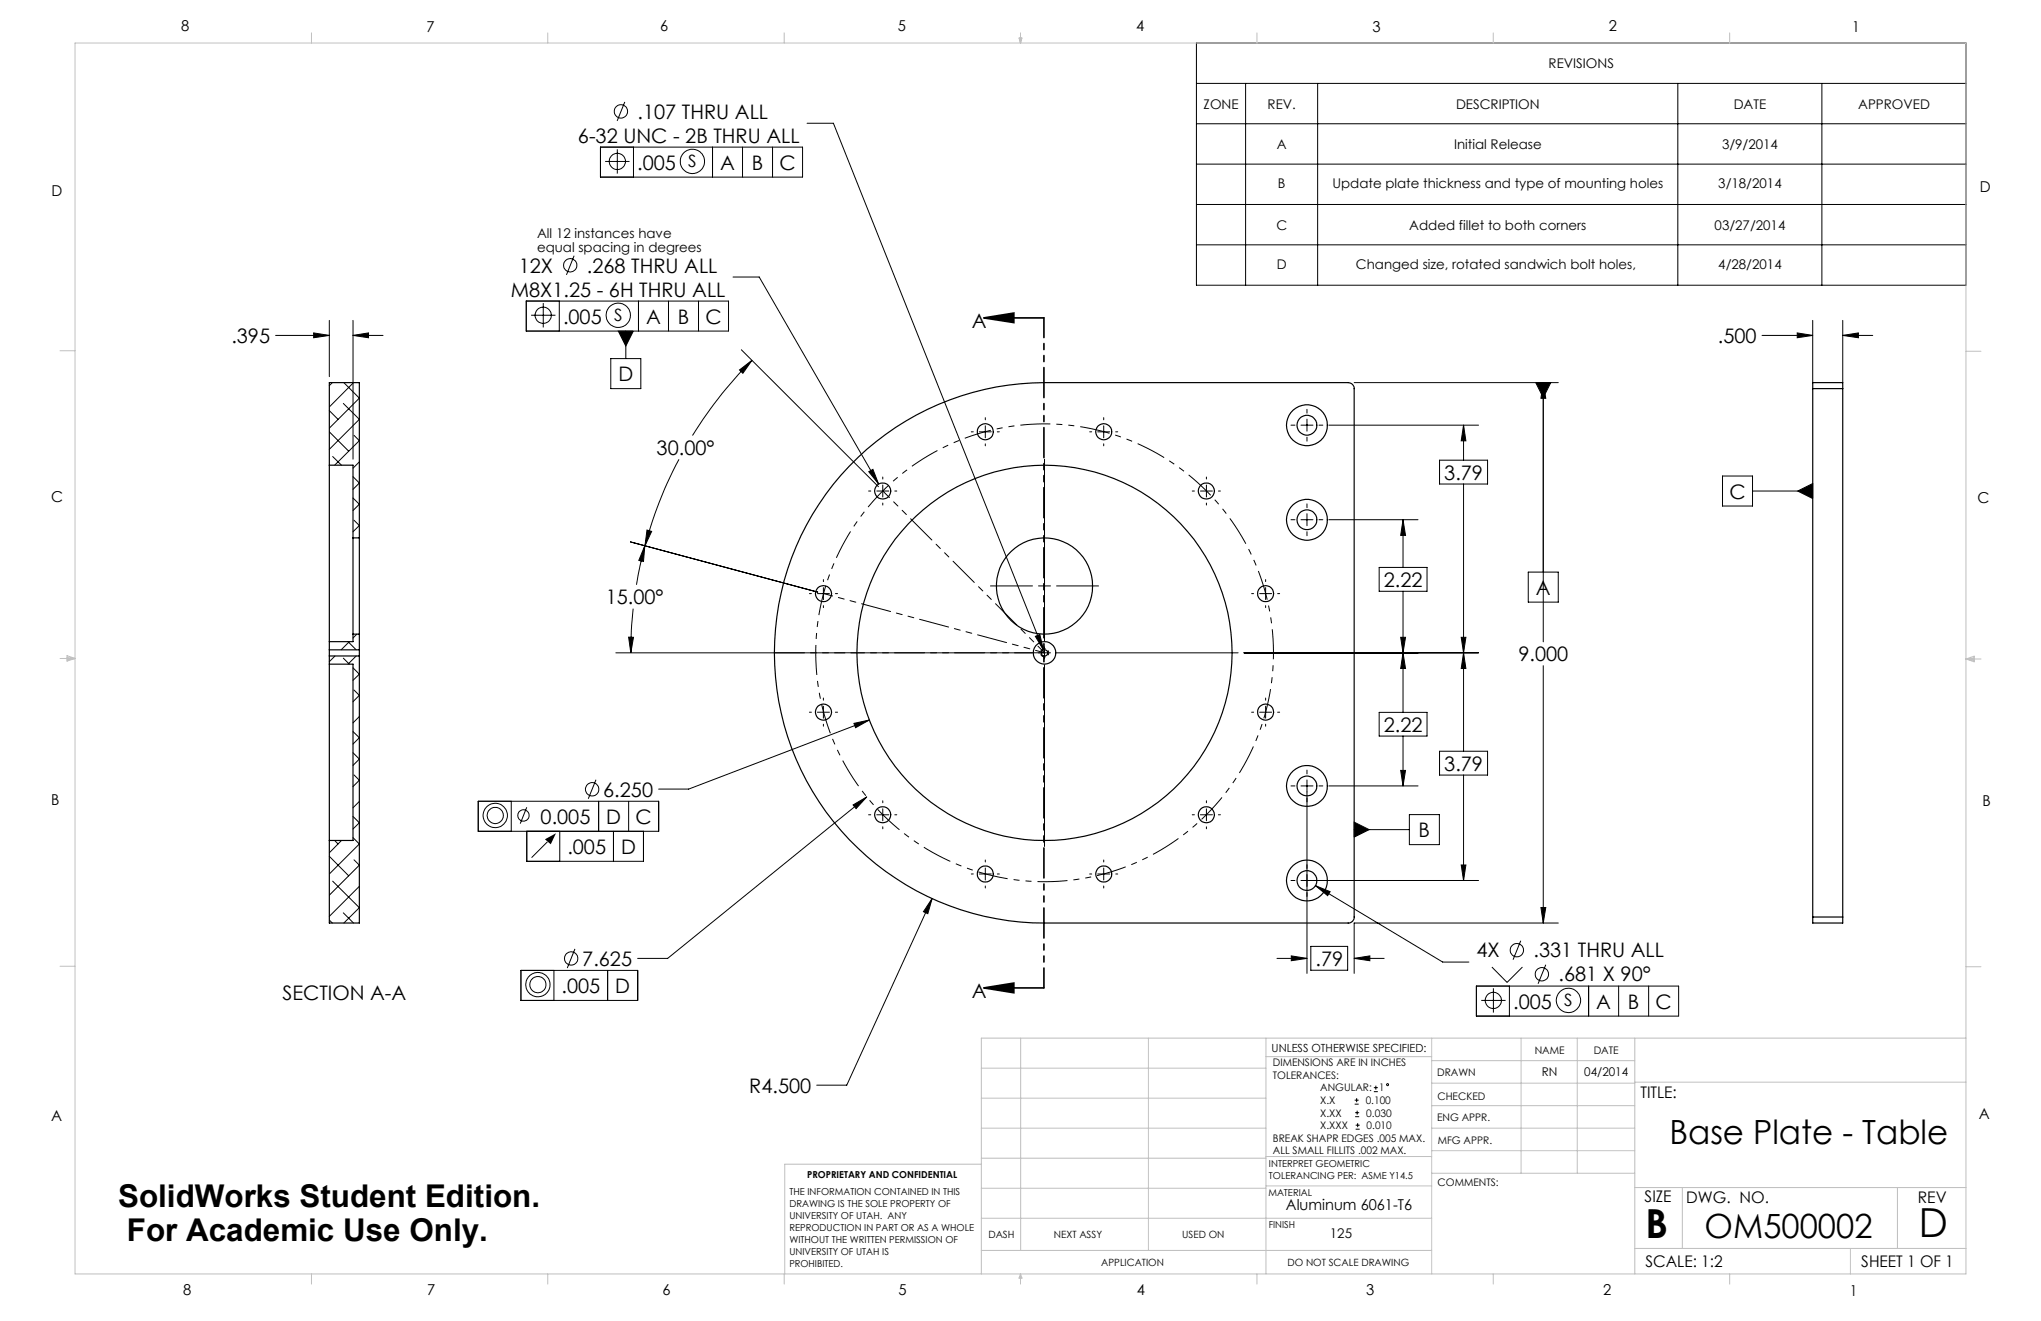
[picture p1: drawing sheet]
<svg xmlns="http://www.w3.org/2000/svg" width="432mm" height="279mm" viewBox="0 0 432 279" stroke-linecap="round" stroke-linejoin="round" font-family="sans-serif">
<g fill="none" stroke="#000" stroke-width=".21">
<path d="M253.1 9.1h162.8v51.2h-162.8zM253.1 17.6h162.8M263.5 17.6v42.7M278.8 17.6v42.7M355 17.6v42.7M385.4 17.6v42.7M127 31.1h42.8v6.4h-42.8zM128 34.1h5.2M130.6 31.6v5.1M132.2 21.6l-1.6 4M134 31.1v6.4M150.7 31.1v6.4"/>
<path d="M157.1 31.1v6.4M163.4 31.1v6.4M170.7 26.1h5.6l44.4 111.3M253.1 34.7h162.8M253.1 26.2h162.8M121.5 54.1l-1.7 4M155.1 58.6h5.5l25.3 43.8M253.1 43.3h162.8M253.1 51.8h162.8M58.3 70.9h11.4M66.4 70.4l3.3 .5-3.3 .5zM69.7 67.8v11.9"/>
<path d="M74.7 70.9h6.3M74.7 67.8v29.3M74.7 70.9l3.3-.5v1zM111.3 63.7h42.8v6.3h-42.8zM112.4 66.7h5.1M114.9 64.1v5.2M118.3 63.7v6.3M129.2 75.8h6.4v6.4h-6.4zM130.8 70h3.2l-1.6 3.2zM132.4 70v5.8M135.1 63.7v6.3M141.4 63.7v6.3"/>
<path d="M147.8 63.7v6.3M156.5 78.2l2.6-2-1.9 2.8zM156.8 74l29 28.9M159.1 76.2a85.7 85.7 0 0 0-12.6 15.9M372.8 70.9h10.7M380.2 70.4l3.3 .5-3.3 .5zM383.5 67.8v13.1M389.9 67.8v13.1M389.9 70.9h6.3M389.9 70.9l3.3-.5v1zM69.7 91.3l4.1 4.1M69.7 86.9l1.8 1.8"/>
<path d="M70.3 80.9l-.6 .7M70.4 96.6l1.8 1.8M72.6 85.3l3.4 3.4-6.3 6.3M72.7 80.9l3.3 3.3-6.3 6.4M74.8 80.9l-5.1 5.2M74.9 92.1l1.1 1.1-5.2 5.2M76 97.7l-1.3 1.3M143.7 97.2a84.9 84.9 0 0 0-7.2 18.2M183.8 99.8l.9-.5 1.2 3.1zM205.5 91.3h.4M207.2 91.3h2.5M208.5 88.3v.5"/>
<path d="M208.5 90.1v2.5M208.5 93.9v.4M211 91.3h.4M221 97.1v38.4M230.5 91.3h.5M232.2 91.3h2.6M233.5 88.3v.5M233.5 90.1v2.5M233.5 93.9v.4M236 91.3h.5M273.1 89.9h.9M275.2 89.9h2.6"/>
<path d="M276.5 86.6v.8M276.5 88.7v2.5M276.5 92.5v.8M279 89.9h.9M281.1 89.9h31.7M286.5 80.9h43.2M304.6 97.3h10.1v5.1h-10.1zM309.6 89.9v7.4M309.6 89.9l.5 3.3h-1zM324.9 80.9h3.2l-1.6 3.2zM326.5 80.9l.5 3.3h-1zM326.5 80.9v54.8"/>
<path d="M74.7 100.8l1.3 1.4-1.3 1.3M74.7 105.3l1.3 1.3-1.3 1.4M74.9 110l1.1 1.2-1.3 1.3M133.4 114.6l39.6 10.6M136.4 115.4l-.3 3.3-1-.2zM136.4 115.4l-1.7 8.3M136.9 112.1l1 .3-1.4 3zM183.8 103.9h.4M185.5 103.9h2.5M186.8 100.9v.4M186.8 102.6v2.5M186.8 106.4v.4"/>
<path d="M189.3 103.9h.4M252.2 103.9h.5M254 103.9h2.5M255.2 100.9v.4M255.2 102.6v2.5M255.2 106.4v.4M257.8 103.9h.4M273.1 109.9h.9M275.2 109.9h2.6M276.5 106.6v.8M276.5 108.7v2.5M276.5 112.5v.8"/>
<path d="M279 109.9h.9M281.1 109.9h18.9M296.8 109.9v10.1M296.8 109.9l.6 3.3h-1.1zM309.6 102.4v56.5M364.4 100.7h6.4v6.3h-6.4zM370.8 103.9h12.7M380.3 103.9l3.2-1.6v3.1zM70.9 138.7l-1.2 1.2M72.6 139.2l1.3 1.3M73.6 135.7l1.8 1.7M73.9 135.7l-1.7 1.7"/>
<path d="M75.4 138.7l-1.8 1.8M75.5 134.1l-.8 .8M130.3 138.1h48.5M133 134.8h1l-.5 3.3zM133.9 128.7l-.3 4.7-.1 4.7M171.2 125.6h.5M172.9 125.6h2.6M174.2 122.6v.4M174.2 124.3v2.5M174.2 128.1v.4M176.7 125.6h.5M180 138.1h38.4"/>
<path d="M209.6 123.9h8.8M219 134.6l1-.4 .7 3.2zM219.7 138.1h2.6M219.7 123.9h2.6M221 136.8v2.5M223.5 138.1h38.4M223.5 123.9h8.9M263.2 138.1h49.6M264.8 125.6h.4M266.5 125.6h2.5M267.8 122.6v.4M267.8 124.3v2.5"/>
<path d="M267.8 128.1v.4M270.3 125.6h.4M291.8 120h10.1v5.1h-10.1zM296.3 134.8h1.1l-.6 3.3zM296.8 125.1v25.6M296.8 138.1l.6 3.3h-1.1zM309.1 134.8h1l-.5 3.3zM309.6 138.1l.5 3.3h-1zM323.3 121h6.4v6.4h-6.4zM74.7 141.3l1.3 1.3-1.3 1.3M74.7 154.7l1.3 1.3-1.3 1.4M74.7 159.2l1.3 1.3-1.3 1.4"/>
<path d="M74.9 145.9l1.1 1.2-1.3 1.3M76 151.6l-1.3 1.3M171.2 150.6h.5M172.9 150.6h2.6M174.2 147.6v.5M174.2 149.4v2.5M174.2 153.2v.4M176.7 150.6h.5M180.7 153l3.2-.7-2.9 1.6zM183.9 152.3l-38.2 14.6h-6.4M221 140.6v38.4M264.8 150.6h.4"/>
<path d="M266.5 150.6h2.5M267.8 147.6v.5M267.8 149.4v2.5M267.8 153.2v.4M270.3 150.6h.4M291.8 150.7h10.1v5h-10.1zM296.8 155.7v10.5M304.6 158.9h10.1v5h-10.1zM326.5 140.8v54.4M70.8 177.8l.7 .7M72.2 177.8l-2.5 2.6M74.7 172.7l1.3 1.3-1.3 1.3"/>
<path d="M74.7 177.2l1.3 1.3-6.3 6.4M74.9 163.9l1.1 1.1-1.3 1.4M76 169.5l-1.3 1.4M101.2 169.5h38.1v6.3h-38.1zM108.2 169.5v6.3M111.4 170.7l-1.3 3.5M111.4 175.8v6.4h24.7v-6.4M115.8 178l-3.3 3.4M118.4 175.8v6.4M126.1 164.9l-1.6 4M126.6 169.5v6.3M129.8 175.8v6.4"/>
<path d="M133 169.5v6.3M180.5 170.3l2.9-1.7-2.3 2.4zM183.4 168.6l-42.1 34.1h-6.4M183.8 172.3h.4M185.5 172.3h2.5M186.8 169.4v.4M186.8 171.1v2.5M186.8 174.9v.4M189.3 172.3h.4M252.2 172.3h.5M254 172.3h2.5M255.2 169.4v.4"/>
<path d="M255.2 171.1v2.5M255.2 174.9v.4M257.8 172.3h.4M273.1 166.2h.9M275.2 166.2h2.6M276.5 162.9v.8M276.5 165v40.9M279 166.2h.9M281.1 166.2h18.9M286.5 173.9l3.2 1.6-3.2 1.6zM286.5 175.5h11.7M296.3 162.9h1.1l-.6 3.3z"/>
<path d="M298.2 172.3h6.3v6.3h-6.3zM309.6 163.9v22.3M69.7 194.6l.6 .6M69.7 181.1l4.1 4.1M70.4 186.4l5.6 5.6-3.3 3.2M72.6 193.1l2.2 2.1M74.9 181.9l1.1 1.1-6.3 6.3M76 187.5l-6.3 6.3M197.2 190l-18.1 39.5h-6.3M197.2 190l-.9 3.3-.9-.5zM205.5 184.9h.4M207.2 184.9h2.5"/>
<path d="M208.5 181.9v.4M208.5 183.6v2.5M208.5 187.4v.4M211 184.9h.4M230.5 184.9h.5M232.2 184.9h2.6M233.5 181.9v.4M233.5 183.6v2.5M233.5 187.4v.4M236 184.9h.5M273.1 186.2h.9M275.2 186.2h37.6"/>
<path d="M278.3 187.3l26.9 16.2h5.6M278.3 187.3l3.1 1.3-.5 .8zM309.1 183h1l-.5 3.2zM321.7 199l-1.6 4M326 191.9h1l-.5 3.3zM329.7 195.2h-43.2v10.7M110.2 205.2h24.7v6.4h-24.7zM117.2 205.2v6.4M121.6 200.7l-1.6 4.1M128.6 205.2v6.4M270.2 202.7h6.3M273.2 202.2l3.3 .5-3.3 .5z"/>
<path d="M277.3 200.2h7.8v5h-7.8zM286.5 202.7h6.3M286.5 202.7l3.3-.5v1zM312.3 208.6h42.8v6.3h-42.8zM313.4 211.6h5.1M315.6 204.5l3.2 3.3 3.3-3.3M315.9 209v5.2M319.3 208.6v6.3M327 204l-1.6 4.1M336.1 208.6v6.3M342.4 208.6v6.3M348.8 208.6v6.3"/>
<path d="M286.6 233.5h.8M286.6 232.7h.8M286.7 236.2h.8M286.7 235.3h.8M286.8 238.8h.9M286.8 238h.9M287 232.3v.8M287.1 234.9v.9M287.2 237.6v.8M290.7 230.9h.8M290.7 230h.8M291.1 229.6v.9"/>
<circle cx="130.6" cy="34.1" r="1.72"/>
<circle cx="131.4" cy="23.6" r="1.42"/>
<circle cx="146.5" cy="34.1" r="2.58"/>
<circle cx="120.6" cy="56.1" r="1.41"/>
<circle cx="114.9" cy="66.7" r="1.72"/>
<circle cx="130.8" cy="66.7" r="2.57"/>
<circle cx="104.8" cy="172.5" r="2.57"/>
<circle cx="104.8" cy="172.5" r="1.72"/>
<circle cx="110.7" cy="172.5" r="1.2"/>
<circle cx="125.3" cy="167" r="1.41"/>
<circle cx="113.8" cy="208.3" r="1.72"/>
<circle cx="113.8" cy="208.2" r="2.57"/>
<circle cx="120.8" cy="202.7" r="1.4"/>
<circle cx="315.9" cy="211.6" r="1.71"/>
<circle cx="320.9" cy="201" r="1.42"/>
<circle cx="326.2" cy="206.1" r="1.41"/>
<circle cx="331.8" cy="211.6" r="2.57"/>
<circle cx="293.5" cy="229.4" r=".21"/>
</g>
<g fill="#000">
<path d="M115.3 177.5l2.3-1.3-1.1 2.4z"/>
<path d="M208.1 67.2l6.4-1v2zM208.1 209l6.4-1.1v2.1z"/>
<path d="M324.9 80.9h3.2l-1.6 3.2zM286.5 173.9l3.2 1.6-3.2 1.6zM130.8 70l1.6 3.2 1.6-3.2zM380.3 103.9l3.2 1.5v-3.1z"/>
<path d="M326.5 80.9l.5 3.3h-1zM326 191.9h1l-.5 3.3zM180.7 153l.3 .9 2.9-1.6zM197.2 190l-1.8 2.8 .9 .5zM296.3 134.8h1.1l-.6 3.3zM296.8 109.9l.6 3.3h-1.1zM309.1 134.8h1l-.5 3.3zM309.6 89.9l.5 3.3h-1zM296.8 138.1l.6 3.3h-1.1zM296.3 162.9h1.1l-.6 3.3zM309.6 138.1l.5 3.3h-1zM309.1 183h1l-.5 3.2zM286.5 202.7l3.3-.5v1zM273.2 202.2l3.3 .5-3.3 .5zM183.8 99.8l2.1 2.6-1.2-3.1zM278.3 187.3l2.6 2.1 .5-.8zM219 134.6l1.7 2.8-.7-3.2zM380.2 70.4l3.3 .5-3.3 .5zM389.9 70.9l3.3-.5v1zM66.4 70.4l3.3 .5-3.3 .5zM74.7 70.9l3.3-.5v1z"/>
<path d="M136.4 115.4l-.3 3.3-1-.2zM133 134.8h1l-.5 3.3zM156.5 78.2l2.6-2-1.9 2.8zM136.9 112.1l1 .3-1.4 3zM180.5 170.3l.6 .7 2.3-2.4z"/>
</g>
<path d="M208.1 67.2l6.4-1v2zM208.1 67.2h12.7M208.1 209l6.4-1.1v2.1zM208.1 209h12.7" fill="none" stroke="#000" stroke-width=".35"/>
<path d="M206.8 91.8a48.4 48.4 0 0 0-19.4 81.1 48.4 48.4 0 0 0 80.4-22.3 48.4 48.4 0 0 0-58.5-59.5l-2.5 .7" fill="none" stroke="#000" stroke-width=".21" stroke-dasharray="6.3 1.3 1.3 1.3 1.3 1.3" stroke-dashoffset="3.5" stroke-linecap="butt"/>
<path d="M221.9 138.1a.88 .88 0 0 1-1.3 .8 .88 .88 0 0 1-.1-1.5 .88 .88 0 0 1 1.4 .5v.2" fill="none" stroke="#000" stroke-width=".21" stroke-dasharray="1.3 .6" stroke-dashoffset=".7" stroke-linecap="butt"/>
<path d="M220.9 67.2v141.7" fill="none" stroke="#000" stroke-width=".35" stroke-dasharray="6.3 1.3 1.3 1.3 1.3 1.3" stroke-dashoffset="2.2"/>
<path d="M186.8 103.8l34.2 34.3M221 138.1l-46.8-12.6" fill="none" stroke="#000" stroke-width=".21" stroke-dasharray="6.3 1.3 1.3 1.3 1.3 1.3" stroke-dashoffset="4.4"/>
<path d="M163.8 138.1h57.2" fill="none" stroke="#000" stroke-width=".21" stroke-dasharray="6.3 1.3 1.3 1.3 1.3 1.3"/>
<g fill="none" stroke="#c0c0c0" stroke-width=".21">
<path d="M15.9 9.1h400v260.4h-400zM65.9 6.9v2.2M115.9 6.9v2.2M165.9 6.9v2.2M215.6 8h.6l-.3 1.1zM215.7 8l.2 1.1M215.9 6.9v2.2M216 8l-.1 1.1M265.9 6.9v2.2M315.9 6.9v2.2M365.9 6.9v2.2M12.7 74.2h3.2"/>
<path d="M415.9 74.3h3.2M12.7 139.3h3.2M14.2 139.1l1.7 .2M14.2 138.7l1.7 .6-1.7 .5zM15.9 139.3l-1.7 .3M415.9 139.4h3.2M415.9 139.4l1.8-.6v1.2zM415.9 139.4l1.8 .3M417.7 139.2l-1.8 .2M12.7 204.4h3.2M215.9 219.6v44.9M243 219.6v44.9"/>
<path d="M267.8 219.6v49.9M302.9 219.6v49.9M321.8 219.6v28.5M333.7 219.6v28.5M345.9 219.6v49.9M415.9 204.5h3.2M415.9 219.6h-208.3v49.9M207.6 238.6h60.2M207.6 232.3h60.2M207.6 225.9h60.2M267.8 223.5h35.1M302.9 233.9h43"/>
<path d="M302.9 229.1h43M302.9 224.3h43M302.9 238.6h43M345.9 228.9h70M207.6 257.7h95.3M207.6 251.3h60.2M207.6 245h60.2M207.6 246.2h-41.6v23.3M267.8 250.8h35.1M267.8 244.6h35.1M302.9 248.1h43M302.9 243.4h43"/>
<path d="M345.9 251.2h70M355.9 251.2v12.9M401.4 251.2v12.9M65.9 269.5v2.1M115.9 269.5v2.1M165.9 269.5v2.1M207.6 264.5h95.3M215.9 269.5v2.1M215.9 269.5l.3 .8h-.6zM265.9 269.5v2.1M315.9 269.5v2.1M345.9 264.1h70"/>
<path d="M365.9 269.5v2.1M391.5 264.1v5.4"/>
</g>
<g fill="none" stroke="#000" stroke-width=".25">
<path d="M69.7 98.4v37.3M69.7 98.4v-17.5h6.3v32.9M69.7 98.4h5v15.4M181.5 96.8a57.3 57.3 0 0 1 39.5-15.9h64.2a1.26 1.26 0 0 1 1.3 1.3v111.8a1.21 1.21 0 0 1-1.3 1.2h-64.2a57.1 57.1 0 0 1-53.1-35.8 57.1 57.1 0 0 1 13.6-62.6zM383.5 82.2v-1.3h6.4v1.3M383.5 82.2h6.4M383.5 82.2v111.8M389.9 82.2v111.8M74.7 113.8v20.3M74.7 113.8h1.3M76 113.8v20.3M69.7 137.4v1.3"/>
<path d="M69.7 135.7v1.7M69.7 138.7v1.8M69.7 138.7h6.3M69.7 137.4h6.3M74.7 134.1v1.6h-5M74.7 134.1h1.3M76 137.4v1.3M76 138.7v56.5h-6.3v-17.4M76 134.1v3.3M69.7 140.5v37.3M69.7 140.5h5v37.3h-5M383.5 194v1.2h6.4v-1.2"/>
<path d="M383.5 194h6.4"/>
<circle cx="208.5" cy="91.3" r="1.69"/>
<circle cx="233.5" cy="91.3" r="1.69"/>
<circle cx="276.5" cy="89.9" r="4.3"/>
<circle cx="276.5" cy="89.9" r="2.09"/>
<circle cx="186.7" cy="103.9" r="1.71"/>
<circle cx="255.2" cy="103.9" r="1.71"/>
<circle cx="276.5" cy="109.9" r="4.3"/>
<circle cx="276.5" cy="109.9" r="2.09"/>
<circle cx="174.2" cy="125.6" r="1.71"/>
<circle cx="221" cy="123.9" r="10.2"/>
<circle cx="221" cy="138.1" r=".67"/>
<circle cx="221" cy="138.1" r="39.7"/>
<circle cx="221" cy="138.1" r="2.39"/>
<circle cx="267.7" cy="125.6" r="1.7"/>
<circle cx="174.2" cy="150.6" r="1.7"/>
<circle cx="267.8" cy="150.6" r="1.69"/>
<circle cx="186.7" cy="172.3" r="1.71"/>
<circle cx="255.2" cy="172.3" r="1.71"/>
<circle cx="276.5" cy="166.2" r="4.3"/>
<circle cx="276.5" cy="166.2" r="2.09"/>
<circle cx="208.4" cy="184.9" r="1.7"/>
<circle cx="233.5" cy="184.9" r="1.7"/>
<circle cx="276.5" cy="186.2" r="4.3"/>
<circle cx="276.5" cy="186.2" r="2.09"/>
</g>
<g font-size="8.5">
<text x="348.1" y="261.8">B</text>
<text x="405.9" y="261.6">D</text>
</g>
<g font-size="7.1">
<text x="353.2" y="241.9">Base Plate - Table</text>
<text x="360.6" y="261.9">OM500002</text>
</g>
<g font-size="6.6">
<text x="25" y="255.3">SolidWorks Student Edition.</text>
<text x="26.8" y="262.5">For Academic Use Only.</text>
</g>
<g font-size="4.2">
<text x="134.9" y="25.1">.107 THRU ALL</text>
<text x="122.3" y="30.2">6-32 UNC - 2B THRU ALL</text>
<text x="134.8" y="35.9">.005</text>
<text x="152.4" y="35.9">A</text>
<text x="159.1" y="35.9">B</text>
<text x="164.9" y="35.9">C</text>
<text x="109.8" y="57.6">12X</text>
<text x="124.2" y="57.6">.268 THRU ALL</text>
<text x="108.1" y="62.7">M8X1.25 - 6H THRU ALL</text>
<text x="119.1" y="68.4">.005</text>
<text x="136.7" y="68.4">A</text>
<text x="143.4" y="68.4">B</text>
<text x="149.2" y="68.4">C</text>
<text x="205.6" y="69.3">A</text>
<text x="48.9" y="72.5">.395</text>
<text x="363.4" y="72.5">.500</text>
<text x="130.9" y="80.6">D</text>
<text x="138.9" y="96.2">30.00°</text>
<text x="305.6" y="101.4">3.79</text>
<text x="365.9" y="105.5">C</text>
<text x="292.8" y="124.1">2.22</text>
<text x="325" y="125.7">A</text>
<text x="128.2" y="127.8">15.00°</text>
<text x="321.2" y="139.9">9.000</text>
<text x="292.8" y="154.8">2.22</text>
<text x="305.6" y="163">3.79</text>
<text x="127.6" y="168.5">6.250</text>
<text x="114.4" y="174.2">0.005</text>
<text x="128.3" y="174.2">D</text>
<text x="134.5" y="174.2">C</text>
<text x="300.1" y="177.1">B</text>
<text x="120" y="180.6">.005</text>
<text x="131.4" y="180.6">D</text>
<text x="312.4" y="202.5">4X</text>
<text x="324.4" y="202.5">.331 THRU ALL</text>
<text x="123.2" y="204.3">7.625</text>
<text x="278.3" y="204.3">.79</text>
<text x="329.7" y="207.6">.681 X 90°</text>
<text x="59.7" y="211.5">SECTION A-A</text>
<text x="118.8" y="210">.005</text>
<text x="130.2" y="210">D</text>
<text x="205.6" y="211.1">A</text>
<text x="320.1" y="213.3">.005</text>
<text x="337.7" y="213.3">A</text>
<text x="344.4" y="213.3">B</text>
<text x="350.3" y="213.3">C</text>
<text x="158.5" y="231.1">R4.500</text>
</g>
<g font-size="3.6">
<text x="145.6" y="35.4">S</text>
<text x="129.9" y="67.9">S</text>
<text x="330.9" y="212.9">S</text>
</g>
<g font-size="3.4">
<text x="347.1" y="232.3">TITLE:</text>
<text x="347.9" y="254.3">SIZE</text>
<text x="356.7" y="254.4">DWG. NO.</text>
<text x="405.7" y="254.5">REV</text>
<text x="348.1" y="267.9">SCALE: 1:2</text>
<text x="393.8" y="267.9">SHEET 1 OF 1</text>
</g>
<g font-size="3.2">
<text x="38.3" y="6.7">8</text>
<text x="90.2" y="6.7">7</text>
<text x="139.7" y="6.5">6</text>
<text x="190" y="6.5">5</text>
<text x="240.4" y="6.5">4</text>
<text x="290.4" y="6.7">3</text>
<text x="340.4" y="6.5">2</text>
<text x="391.9" y="6.7">1</text>
<text x="10.9" y="41.6">D</text>
<text x="418.9" y="40.7">D</text>
<text x="10.9" y="106.3">C</text>
<text x="418.4" y="106.4">C</text>
<text x="10.8" y="170.2">B</text>
<text x="419.4" y="170.6">B</text>
<text x="10.8" y="237.2">A</text>
<text x="418.6" y="236.8">A</text>
<text x="272" y="256">Aluminum 6061-T6</text>
<text x="38.8" y="273.8">8</text>
<text x="90.4" y="273.8">7</text>
<text x="140.2" y="273.8">6</text>
<text x="190.1" y="273.9">5</text>
<text x="240.5" y="273.8">4</text>
<text x="289" y="273.9">3</text>
<text x="339.1" y="273.8">2</text>
<text x="391.4" y="274.1">1</text>
</g>
<g font-size="2.8">
<text x="327.6" y="14.4">REVISIONS</text>
<text x="254.6" y="23">ZONE</text>
<text x="268.2" y="23">REV.</text>
<text x="308" y="23">DESCRIPTION</text>
<text x="366.8" y="23">DATE</text>
<text x="393.1" y="23">APPROVED</text>
<text x="270.1" y="31.5">A</text>
<text x="307.6" y="31.5">Initial Release</text>
<text x="364.3" y="31.5">3/9/2014</text>
<text x="270.4" y="39.8">B</text>
<text x="281.9" y="39.8">Update plate thickness and type of mounting holes</text>
<text x="363.5" y="39.8">3/18/2014</text>
<text x="113.6" y="50.4">All 12 instances have</text>
<text x="113.6" y="53.2">equal spacing in degrees</text>
<text x="270" y="48.6">C</text>
<text x="298.2" y="48.6">Added fillet to both corners</text>
<text x="362.8" y="48.6">03/27/2014</text>
<text x="270.1" y="56.8">D</text>
<text x="286.9" y="56.8">Changed size, rotated sandwich bolt holes,</text>
<text x="363.5" y="56.8">4/28/2014</text>
<text x="281.4" y="261.9">125</text>
</g>
<g font-size="2.5">
<text x="326.2" y="227.6">RN</text>
<text x="335.2" y="227.7">04/2014</text>
</g>
<text font-size="2.4" x="269" y="222.4">UNLESS OTHERWISE SPECIFIED:</text>
<g font-size="2.2">
<text x="269.3" y="225.6">DIMENSIONS ARE IN INCHES</text>
<text x="304.1" y="227.7">DRAWN</text>
<text x="324.7" y="222.9">NAME</text>
<text x="337.2" y="222.9">DATE</text>
<text x="269.3" y="228.2">TOLERANCES:</text>
<text x="279.3" y="233.5">X.X</text>
<text x="279.3" y="230.9">ANGULAR:</text>
<text x="288.9" y="233.5">0.100</text>
<text x="291.8" y="230.9">1</text>
<text x="304.1" y="232.6">CHECKED</text>
<text x="279.3" y="236.2">X.XX</text>
<text x="279.3" y="238.8">X.XXX</text>
<text x="289" y="236.2">0.030</text>
<text x="289.1" y="238.8">0.010</text>
<text x="304" y="237.2">ENG APPR.</text>
<text x="269.3" y="241.5">BREAK SHAPR EDGES .005 MAX.</text>
<text x="269.3" y="244.1">ALL SMALL FILLITS .002 MAX.</text>
<text x="304.2" y="241.9">MFG APPR.</text>
<text x="304.1" y="250.9">COMMENTS:</text>
</g>
<g font-size="2.1">
<text x="209.1" y="261.9">DASH</text>
<text x="223" y="261.9">NEXT ASSY</text>
<text x="250.1" y="261.9">USED ON</text>
<text x="233" y="267.8">APPLICATION</text>
<text x="272.4" y="267.8">DO NOT SCALE DRAWING</text>
</g>
<g font-size="2">
<text x="170.8" y="249.2">PROPRIETARY AND CONFIDENTIAL</text>
<text x="268.5" y="246.8">INTERPRET GEOMETRIC</text>
<text x="268.5" y="249.4">TOLERANCING PER: ASME Y14.5</text>
<text x="167" y="252.8">THE INFORMATION CONTAINED IN THIS</text>
<text x="167" y="255.3">DRAWING IS THE SOLE PROPERTY OF</text>
<text x="167" y="257.8">UNIVERSITY OF UTAH. ANY</text>
<text x="268.3" y="252.9">MATERIAL</text>
<text x="167" y="260.3">REPRODUCTION IN PART OR AS A WHOLE</text>
<text x="167" y="262.9">WITHOUT THE WRITTEN PERMISSION OF</text>
<text x="268.4" y="259.7">FINISH</text>
<text x="167" y="265.4">UNIVERSITY OF UTAH IS</text>
<text x="167" y="267.9">PROHIBITED.</text>
</g>
</svg>
